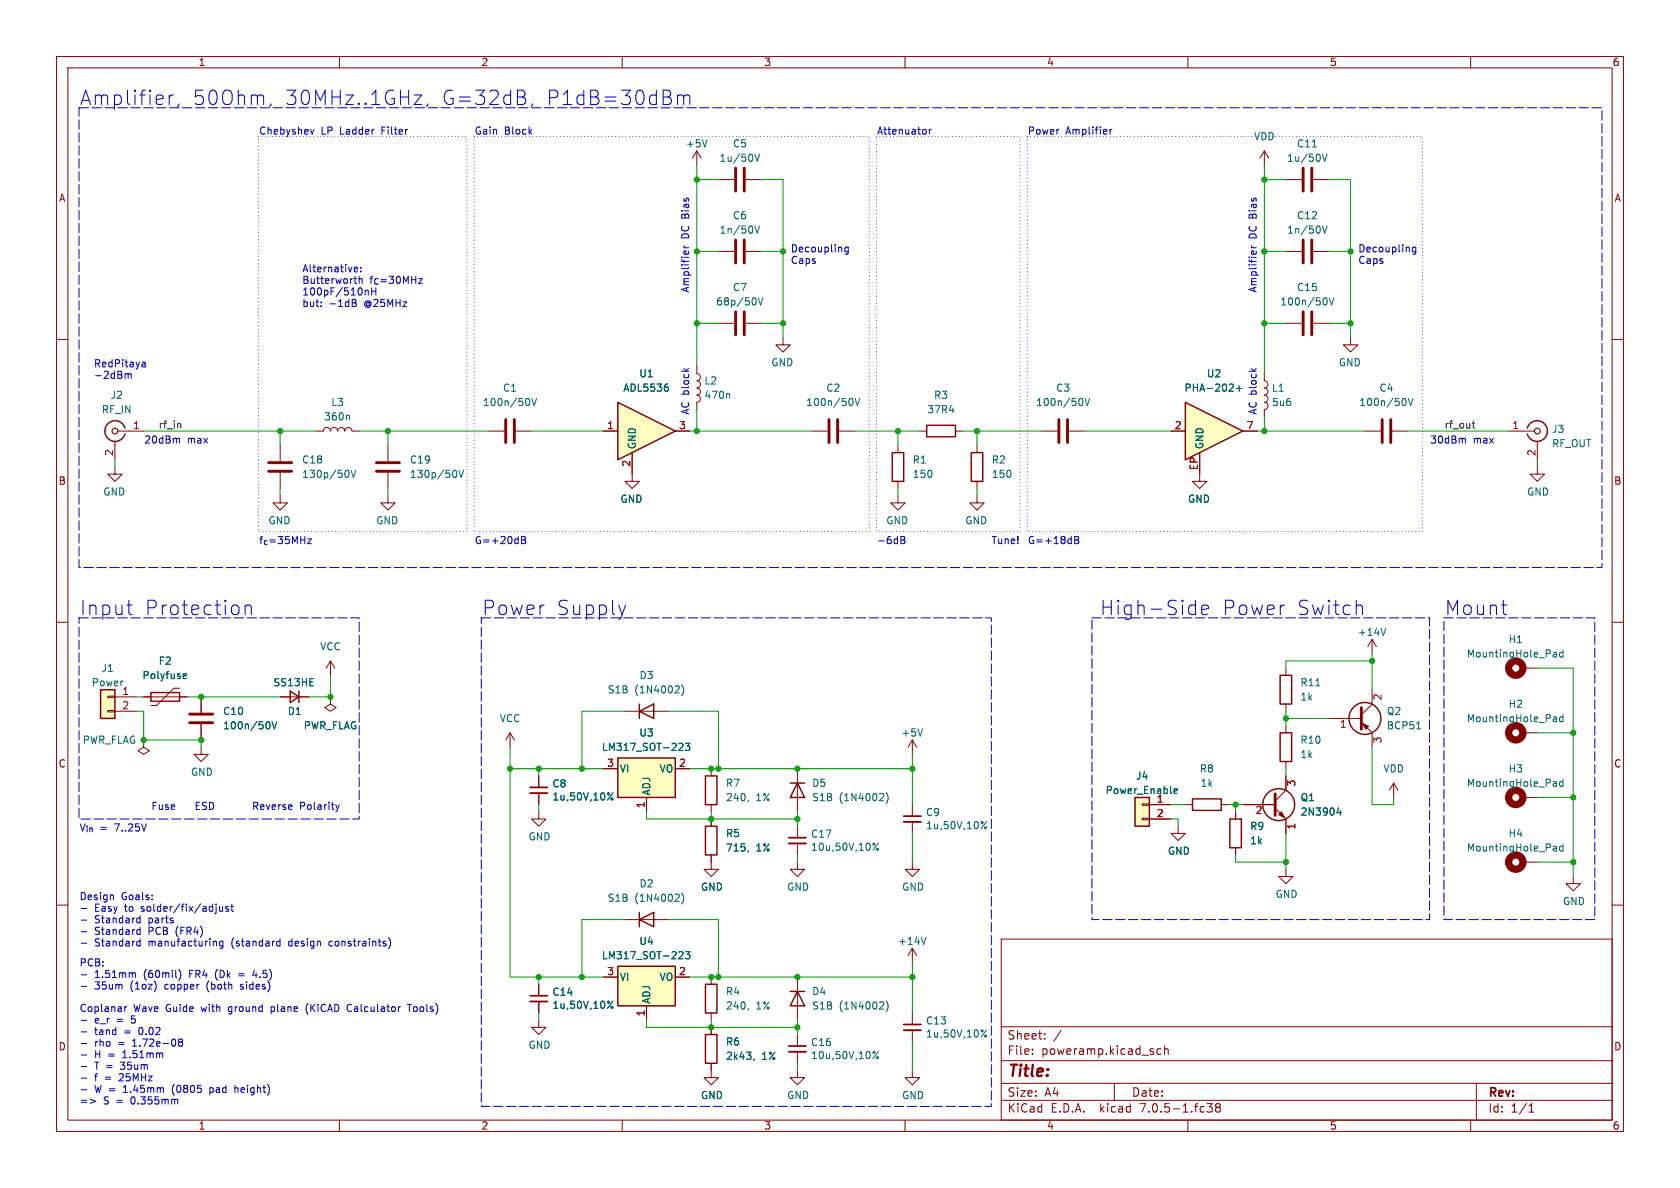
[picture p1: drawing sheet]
<svg xmlns="http://www.w3.org/2000/svg" width="297mm" height="210mm" viewBox="0 0 297 210" stroke-linecap="round" stroke-linejoin="round" font-family="sans-serif">
<g fill="none" stroke="#840000" stroke-width=".18">
<path d="M10 10h277v190h-277zM12 12h273v186h-273zM60 10v2M110 10v2M160 10v2M210 10v2M260 10v2M123.2 26.7l-.8 1.2M123.2 26.7v2.5M123.2 26.7l.8 1.2M127 31.8h2.8M131.8 31.8h2.8"/>
<path d="M223.5 26.7l-.7 1.2M223.5 26.7v2.5M223.5 26.7l.8 1.2M10 60h2M127 44.5h2.8M131.8 44.5h2.8M285 60h2M20.3 78v3.3M20.8 76.2h4.6M55.9 76.2h1.2a.64 .64 0 0 1 .7-.6 .64 .64 0 0 1 .6 .6 .64 .64 0 0 1 .7-.6 .64 .64 0 0 1 .6 .6 .64 .64 0 0 1 .6-.6 .64 .64 0 0 1 .7 .6 .64 .64 0 0 1 .6-.6 .64 .64 0 0 1 .6 .6h1.3M266.7 76.2h4.6M271.8 78v3.3"/>
<path d="M20.3 82.6v1.2h-1.3l1.3 1.3 1.3-1.3h-1.3M10 110h2M285 110h2M90.2 129.5l-.8 1.3M90.2 129.5v2.6M90.2 129.5l.7 1.3M110.5 125.7h7.6M125.7 135.9v1.3M10 160h2M125.7 142.2v1.3M285 160h2M95.2 174v2"/>
<path d="M95.2 177v2.1M177 166h108v32h-108zM60 198v2M110 198v2M160 198v2M177 194.5h108M177 191.5h108M177 187.5h108M177 181.5h108M182.5 186.3v.1M182.5 185.5v.1M184.7 183.6v.1"/>
<path d="M184.7 182.8v.1M187.6 182.1l-1.3 2M197 191.5v3M205.2 185.5l-.4-.1-.3 .3v.4l.2 .2h.5M205.9 185.5l.2-.1 .4 .1v.9M205.9 184.9v1.5M210 198v2M213.4 195.1h.9l-.5 .6 .4 .1v.7l-.2 .1h-.4l-.2-.1M215.2 195.7l-.3-.2 .3-.4 .4 .1 .1 .2-.2 .3M215.2 195.7l-.3 .3v.3l.3 .3 .4-.1 .1-.2v-.4l-.2-.2M215.2 195.7h.3M260 198v2"/>
<path d="M261 191.5v6.5M270.3 196.6h.9M270.3 195.5l.4-.4v1.5"/>
</g>
<g fill="none" stroke="#006464" stroke-width=".18">
<path d="M125 24.7l-.4 1.3M133.4 39.9l.5 1.3 .4-1.3M133.4 27.2l.5 1.3 .4-1.3M61.6 73.4l.2 .2v.6M119.3 122.5h.8M120 121.4v.4M120.5 121a1.46 1.46 0 0 1 0 2M132.3 141.5l-.1 .2M108.4 177l-1 1.3"/>
<circle cx="108.2" cy="178.1" r=".18"/>
</g>
<path d="M22.1 75.7a1.81 1.81 0 0 0-2.8-1 1.81 1.81 0 0 0 0 3 1.81 1.81 0 0 0 2.8-1M270 75.7a1.81 1.81 0 0 1 2.8-1 1.81 1.81 0 0 1 0 3 1.81 1.81 0 0 1-2.8-1M113 125.7l2.6-1.2v2.5zM113 124.5v2.5M124.7 137.2h2v5h-2z" fill="none" stroke="#840000" stroke-width=".25"/>
<g fill="none" stroke="#840000" stroke-width=".2">
<circle cx="20.3" cy="76.2" r=".51"/>
<circle cx="271.8" cy="76.2" r=".51"/>
</g>
<path d="M93.7 177h3.1" fill="none" stroke="#840000" stroke-width=".33"/>
<path d="M93.7 176h3.1" fill="none" stroke="#840000" stroke-width=".3"/>
<path d="M130 29.7v4.1M131.6 29.7v4.1M130 42.4v4.1M131.6 42.4v4.1" fill="none" stroke="#840000" stroke-width=".51"/>
<path d="M109.2 71.1l10.2 5.1-10.2 5.1z" fill="#ffffc2"/>
<path d="M109.2 71.1l10.2 5.1-10.2 5.1zM171.7 80h2v5.1h-2zM109.2 134h10.2v7h-10.2zM109.2 170.8h10.2v7h-10.2zM113 162.6l2.6-1.3v2.5zM113 161.3v2.5M124.7 174h2v5.1h-2z" fill="none" stroke="#840000" stroke-width=".25"/>
<g fill="none" stroke="#840000" stroke-width=".18">
<path d="M227.3 31.8h2.8M232.2 31.8h2.7M86.4 76.2h2.8M91.2 76.2h2.8M106.7 76.2h2.5M119.4 76.2h2.5M123.2 64.8v1.2a.64 .64 0 0 1 .6 .7 .64 .64 0 0 1-.6 .6 .64 .64 0 0 1 .6 .6 .64 .64 0 0 1-.6 .7 .64 .64 0 0 1 .6 .6 .64 .64 0 0 1-.6 .7 .64 .64 0 0 1 .6 .6 .64 .64 0 0 1-.6 .6v1.3M172.7 78.7v1.3M184.1 76.2h2.8M189 76.2h2.8M241.3 76.2h2.8M246.1 76.2h2.8"/>
<path d="M111.8 80v3.8M172.7 85.1v1.3M212.1 83.8v1.3h-1.3l1.3 1.3 1.3-1.3h-1.3M242.6 113l-.8 1.3M242.6 113v2.6M242.6 113l.7 1.3M95.2 137.2v2M106.7 135.9h2.5M119.4 135.9h2.5M95.2 143.5v1.3h1.3l-1.3 1.3-1.2-1.3h1.2M95.2 140.2v2M114.3 141v2.5"/>
<path d="M106.7 172.7h2.5M110.5 162.6h7.6M114.3 177.8v2.5M119.4 172.7h2.5M125.7 172.7v1.3M125.7 179.1v1.2M125.7 189.2v1.3h1.3l-1.3 1.3-1.2-1.3h1.2M141 189.2v1.3h1.2l-1.2 1.3-1.3-1.3h1.3M161.3 189.2v1.3h1.3l-1.3 1.3-1.3-1.3h1.3"/>
</g>
<g fill="none" stroke="#006464" stroke-width=".18">
<path d="M233.8 27.2l.4 1.3 .4-1.3M93.3 70.4a.79 .79 0 0 1 0 1.3M94 70.4l.4 1.3 .5-1.3M118 68.4l.2 .2-.2 .5M128.8 69.6l.2 .2v.6M191.1 70.4a.79 .79 0 0 1 0 1.3M191.8 70.4l.4 1.3 .4-1.3M248.3 70.4a.79 .79 0 0 1 0 1.3M249 70.4l.4 1.3 .4-1.3M245 111.1l-.4 1.2M120.2 131.4l.4 .1 .1 .3-.7 .9h.7M121.2 131.4h.8l-.5 .5 .4 .1v.5l-.2 .2-.5-.2"/>
<path d="M108.4 140.2l-1 1.2M119.3 159.3h.8M120 158.2v.4M120.5 157.9a1.46 1.46 0 0 1 0 1.9M120.2 168.2l.4 .1 .1 .3-.7 .9h.7M121.2 168.2h.8l-.5 .5 .4 .1v.6l-.2 .1-.5-.1M132.3 178.3l-.1 .3"/>
<circle cx="108.2" cy="141.2" r=".18"/>
</g>
<path d="M230.4 29.7v4.1M231.9 29.7v4.1M89.4 74.2v4M90.9 74.2v4M187.2 74.2v4M188.7 74.2v4M244.3 74.2v4M245.9 74.2v4" fill="none" stroke="#840000" stroke-width=".51"/>
<g fill="#ffffc2" stroke="#ffffc2" stroke-width=".18">
<path d="M109.2 170.8h10.2v7h-10.2z"/>
<path d="M109.2 134h10.2v7h-10.2z"/>
</g>
<path d="M93.7 140.2h3.1" fill="none" stroke="#840000" stroke-width=".33"/>
<path d="M93.7 139.2h3.1" fill="none" stroke="#840000" stroke-width=".3"/>
<path d="M209.5 71.1l10.2 5.1-10.2 5.1z" fill="#ffffc2"/>
<g fill="none" stroke="#840000" stroke-width=".25">
<path d="M163.8 75.2h5.1v2h-5.1zM209.5 71.1l10.2 5.1-10.2 5.1zM157.7 80h2.1v5.1h-2.1zM226.3 119.4h2v5.1h-2zM17.8 121.9h2.5v5.1h-2.5zM26.7 122.4h5v1.6h-5zM51.3 122.2l1.5 1-1.5 1zM52.8 122.2v2M139.7 138.4h2.5M141 138.4l1.2 2.6h-2.5zM226.3 129.5h2v5.1h-2zM124.7 146.1h2v5h-2z"/>
<path d="M200.7 141h2.5v5.1h-2.5zM210.8 141.2h5.1v2.1h-5.1zM217.4 144.8h2.1v5.1h-2.1zM139.7 175.3h2.5M141 175.3l1.2 2.5h-2.5zM124.7 182.9h2v5.1h-2z"/>
<circle cx="241.3" cy="127" r="2.82"/>
<circle cx="226.1" cy="142.2" r="2.82"/>
</g>
<g fill="none" stroke="#840000" stroke-width=".18">
<path d="M127 57.2h2.8M131.8 57.2h2.8M138.4 59.7v1.3h-1.2l1.2 1.2 1.3-1.2h-1.3M227.3 57.2h2.8M227.3 44.5h2.8M232.2 57.2h2.7M232.2 44.5h2.7M238.8 59.7v1.3h-1.3l1.3 1.2 1.2-1.2h-1.2M49.5 78.7v2.8M68.6 78.7v2.8M106.7 76.2h2.5M119.4 76.2h2.5"/>
<path d="M143.5 76.2h2.8M148.3 76.2h2.8M158.7 78.7v1.3M162.6 76.2h1.2M168.9 76.2h1.3M207 76.2h2.5M219.7 76.2h2.5M223.5 66v1.3a.64 .64 0 0 1 .7 .6 .64 .64 0 0 1-.7 .7 .64 .64 0 0 1 .7 .6 .64 .64 0 0 1-.7 .7 .64 .64 0 0 1 .7 .6 .64 .64 0 0 1-.7 .6 .64 .64 0 0 1 .7 .7 .64 .64 0 0 1-.7 .6v1.3M49.5 87.6v1.3h-1.2l1.2 1.3 1.3-1.3h-1.3M49.5 83.6v2.8M68.6 87.6v1.3h-1.3l1.3 1.3 1.2-1.3h-1.2M68.6 83.6v2.8"/>
<path d="M111.8 80v5.1h-1.3l1.3 1.3 1.2-1.3h-1.2M158.7 87.6v1.3h-1.2l1.2 1.3 1.3-1.3h-1.3M158.7 85.1v1.3M172.7 87.6v1.3h-1.3l1.3 1.3 1.3-1.3h-1.3M212.1 80v3.8M271.8 82.6v1.2h1.2l-1.2 1.3-1.3-1.3h1.3M58.4 116.8l-.7 1.3M58.4 116.8v2.6M58.4 116.8l.8 1.3M227.3 118.1v1.3M269.2 118.1h2.6M19 125.6h1.3v.3h-1.3z"/>
<path d="M19 123.1h1.3v.2h-1.3zM20.3 123.2h3.8M20.3 125.7h3.8M25.4 130.8v1.3l1 .6-1 .7-1-.7 1-.6M25.4 130.8h.1M25.4 123.2h7.6M31.7 121.7h-1l-3 3h-1M35.6 132.1v1.3h1.2l-1.2 1.2-1.3-1.2h1.3M35.6 123.2v2.8M35.6 128v2.8M49.5 123.2h5.1M58.4 123.2v1.3l1 .6-1 .6-1-.6 1-.6"/>
<path d="M58.4 123.2h.1M95.2 137.2v2M106.7 135.9h2.5M119.4 135.9h2.5M141 135.9v7.6M161.3 130.8v2.6M161.3 130.8l-.8 1.3M161.3 130.8l.8 1.3M227.3 137.2v2.5l-1.9 1.9M227.3 124.5v1.2M227.3 128.3v1.2M227.3 134.6v1.3"/>
<path d="M234.9 127h5.8M240.7 127.6l1.9 1.9v2.6M242.6 121.9v2.6l-1.9 1.9M246.4 138.4l-.8 1.3M246.4 138.4v2.6M246.4 138.4l.7 1.3M269.2 129.5h2.6M95.2 140.2v2M114.3 141v2.5M125.7 151.1v2.6h1.3l-1.3 1.2-1.2-1.2h1.2M125.7 144.8v1.3M141 152.4v1.3h1.2l-1.2 1.2-1.3-1.2h1.3"/>
<path d="M141 146.1v2M141 149.1v2M161.3 152.4v1.3h1.3l-1.3 1.2-1.3-1.2h1.3M161.3 142.2v2.1M161.3 145.3v2M201.9 144.7h1.3v.2h-1.3zM201.9 142.1h1.3v.3h-1.3zM203.2 142.2h3.8M203.2 144.8h3.8M208.3 146.1v1.2h1.2l-1.2 1.3-1.3-1.3h1.3M209.5 142.2h1.3M215.9 142.2h1.3"/>
<path d="M218.4 143.5v1.3M218.4 149.9v1.2M219.7 142.2h5.7M225.4 142.9l1.9 1.9v2.5M227.3 153.7v1.2h1.3l-1.3 1.3-1.2-1.3h1.2M269.2 152.4h2.6M269.2 141h2.6M278.1 154.9v1.3h1.3l-1.3 1.3-1.2-1.3h1.2M95.2 174v2M95.2 177v2.1M106.7 172.7h2.5M114.3 177.8v2.5"/>
<path d="M119.4 172.7h2.5M141 172.7v7.6M161.3 167.6v2.6M161.3 179.1v2M161.3 167.6l-.8 1.3M161.3 167.6l.8 1.3M95.2 180.3v1.3h1.3l-1.3 1.3-1.2-1.3h1.2M125.7 181.6v1.3M125.7 188v1.2M141 182.9v2M141 185.9v2.1M161.3 182.1v2.1"/>
</g>
<g fill="none" stroke="#006464" stroke-width=".18">
<path d="M233.8 39.9l.4 1.3 .4-1.3M134 52.6l.5 1.3 .4-1.3M234.3 52.6a.79 .79 0 0 1 0 1.3M235 52.6l.4 1.3 .4-1.3M118 68.4l.2 .2-.2 .5M150.5 70.4a.79 .79 0 0 1 0 1.3M151.2 70.4l.4 1.3 .4-1.3M218.6 68.7h1M219.1 68.2v1M61.4 83.1a.79 .79 0 0 1 0 1.3M62.1 83.1l.4 1.3 .4-1.3M80.4 83.1a.79 .79 0 0 1 0 1.3"/>
<path d="M81.1 83.1l.4 1.3 .5-1.3M32.4 119.9h.5M32.4 119.2l.4-.1 .2 .3-.6 .1M274.7 115.3h.3l.2 .2v.6M275.2 116.1h-.5M275.2 115.6l-.5 .1M276.3 114.9v1.2M276.3 115.4l-.3-.1-.3 .2 .1 .6h.5M47.4 127.6a.79 .79 0 0 1 0 1.2M48.1 127.6l.4 1.2 .4-1.2M120.2 131.4l.4 .1 .1 .3-.7 .9h.7M121.2 131.4h.8l-.5 .5 .4 .1v.5l-.2 .2-.5-.2"/>
<path d="M163.1 128.8l-.4 1.3M207.6 139.9l.6-.2-.1-.2-.4-.1-.1 .2v.6h.5M250.4 128.8h.8M274.7 126.7h.3l.2 .2v.7M274.7 138.2h.3l.2 .1v.7M275.2 127.5l-.5 .1M275.2 127l-.5 .1M275.2 138.9l-.5 .1M275.2 138.5h-.5M276.3 126.8l-.3-.1-.3 .3 .1 .5h.5M276.3 126.3v1.3M276.3 137.7v1.3"/>
<path d="M276.3 138.2h-.3l-.3 .2 .1 .5h.5M108.4 140.2l-1 1.2M132.3 150.4l-.1 .2M154.4 149.1l.1-.1 .2 .2-.2 .2-.1-.1M155.3 149l-1 1.3M155.4 141.5h.8M156.2 140.4v.4M156.6 140.1a1.46 1.46 0 0 1 0 1.9M174.4 145.2l-1 1.3M236.7 142.8l-.3 .9h.7M237 143.2v.9M274.7 149.6h.3l.2 .2v.6"/>
<path d="M275.2 150.4h-.5M275.2 149.9l-.5 .1M276.3 149.2v1.2M276.3 149.7l-.3-.1-.3 .2 .1 .6h.5M108.4 177l-1 1.3M120.2 168.2l.4 .1 .1 .3-.7 .9h.7M121.2 168.2h.8l-.5 .5 .4 .1v.6l-.2 .1-.5-.1M155.4 178.4h.8M156.2 177.2v.5M156.6 176.9a1.46 1.46 0 0 1 0 2M163.7 165.7l-.4 1.2M133.4 187.2l-.2 .3"/>
<path d="M154.4 185.9h.1l.2 .2-.2 .1h-.1M155.3 185.9l-1 1.2M174.4 182.1l-1 1.2"/>
<circle cx="108.2" cy="141.2" r=".18"/>
<circle cx="155.1" cy="150.1" r=".18"/>
<circle cx="174.2" cy="146.3" r=".18"/>
<circle cx="108.2" cy="178.1" r=".18"/>
<circle cx="155.1" cy="187" r=".18"/>
<circle cx="174.2" cy="183.2" r=".18"/>
</g>
<g fill="none" stroke="#840000" stroke-width=".51">
<path d="M130 55.1v4.1M131.6 55.1v4.1M230.4 42.4v4.1M230.4 55.1v4.1M231.9 42.4v4.1M231.9 55.1v4.1M146.6 74.2v4M148.1 74.2v4M47.5 81.8h4.1M47.5 83.3h4.1M66.5 81.8h4.1M66.5 83.3h4.1"/>
<path d="M33.5 126.2h4.1M33.5 127.8h4.1M225.4 140.3v3.8"/>
</g>
<path d="M139.4 149.1h3.1M159.8 145.3h3M139.4 185.9h3.1M159.8 182.1h3" fill="none" stroke="#840000" stroke-width=".33"/>
<path d="M139.4 148.1h3.1M159.8 144.3h3M139.4 184.9h3.1M159.8 181.1h3" fill="none" stroke="#840000" stroke-width=".3"/>
<g fill="none" stroke="#840000" stroke-width="1.3">
<circle cx="268" cy="118.1" r="1.27"/>
<circle cx="268" cy="129.5" r="1.27"/>
<circle cx="268" cy="141" r="1.27"/>
<circle cx="268" cy="152.4" r="1.27"/>
</g>
<g fill="#ffffc2" stroke="#ffffc2" stroke-width=".18">
<path d="M17.8 121.9h2.5v5.1h-2.5z"/>
<path d="M200.7 141h2.5v5.1h-2.5z"/>
</g>
<g fill="#840000" stroke="#840000" stroke-width=".18">
<path d="M226.1 144l.5-.5 .5 1z"/>
<path d="M240.9 127.9l1 .5-.5 .5z"/>
</g>
<path d="M240.7 125.1v3.8z" fill="#840000" stroke="#840000" stroke-width=".51"/>
<path d="M31.8 74.8l.2 .2v.7M260.3 74.8h.5M260.4 74.4v1.1l.4 .2" fill="none" stroke="#0f0f0f" stroke-width=".18"/>
<g fill="none" stroke="#0000c2" stroke-width=".18">
<path d="M29.9 16.8v1.7M30.6 16.8a.65 .65 0 0 0-.7 .5M31.6 18.4l-.2 .4M47.9 18.4l-.2 .4M73.2 16.8h1.3l-1.3 1.7h1.3M75.6 18.4l-.2 .4M92.3 15.9a.62 .62 0 0 1 .5 .6 .62 .62 0 0 1-.5 .7 .68 .68 0 0 1 .7 .6 .68 .68 0 0 1-.6 .7M94.1 18.4l-.2 .4M119.8 17a.63 .63 0 0 1 1.1 .2M119.8 16.8v1.7M120.9 17.2l.3-.4 .6 .1 .2 .3v1.3M120.9 17.2v1.3"/>
<path d="M54.9 22.9l.3 .8 .3-.8M71.9 22.9h.2M163.7 23v.6M164.3 22.9v.8M164.7 22.9l-.4 .2M196.2 22.9v.8M196.6 22.9l-.4 .2M56.8 54.1v.1M56.8 53.4v.1M62.3 53.5h.4M62.6 49.3h.5M62.6 47.9l.2 .2 .4-.1"/>
<path d="M62.6 47.4l.2-.2h.3l.1 .2v.1l-.6 .1M62.7 53.5l.3 .3-.1 .3-.6 .1M62.8 50l.3 .1M62.9 53.3l-.2 .2M63.5 49.4l.2-.1h.3v.8M63.5 48.8v1.3M63.8 47.3v.1M63.8 47.9v.2M64.6 51.3v.9M64.6 51.4l.1-.1 .4 .1v.8M65.7 50.9v1.3M65.7 51.5h.7"/>
<path d="M66.4 50.9v1.3M120.9 43.8h.9M120.9 43.4l.3 .4M150 43.7v1l-.3 .3-.3-.1M150 43.7h-.4l-.2 .2 .1 .6h.5M221.2 43.8h.9M221.2 43.4l.3 .4M250.3 43.7v1l-.3 .3-.3-.1M250.3 43.7h-.4l-.2 .2 .1 .6h.5M22.2 66.1l.3-.1 .2 .2M22.7 66.2l.1-.2 .3 .1 .1 .8M22.7 66.2v.7"/>
<path d="M25.1 64.1h.5l.1 .8M25.1 64.8h.6M25.7 64.3l-.6 .1M31.4 77.5l.3 .2v.6M120.9 65.1l.5 .5M121.8 65.1l-.5 .4M221.2 65.1l.5 .5M222.1 65.1l-.5 .4M258.7 77.5l.4 .2v.6M92.2 94.8h.4l.3 .3-.3 .3 .3 .2v.3l-.2 .2h-.5zM92.2 95.4h.4M159.3 94.8h.4l.2 .3-.2 .3 .2 .2 .1 .3-.2 .2h-.5z"/>
<path d="M159.3 95.4h.4M190 94.8h.4l.3 .3-.3 .3 .3 .2v.3l-.2 .2h-.5zM190 95.4h.4M22.4 107h1M22.9 108.5l.5 .2M43.3 107.2a.63 .63 0 0 1 1.1 .1v1.4M43.3 107v1.7M110.6 107l-.6 1.7M210.6 107l.7 .1M211.3 106.1v2.6M211.3 108.5l-.7 .2M212.4 107.8l1.2-.2-.1-.5-.7-.1-.4 .3v1l.2 .2 .2 .2 .7-.2"/>
<path d="M240.1 107h.4l.4 .3v1.4M265.4 107h1M266.1 108.7h.3M19.9 158.2l.2 .2v.6M26.9 158.9v.1M26.9 158.3v.1M38.2 159.8v.1M41 159.8v1.1l.3 .2M51.6 142.3v.3l-.6 .1M59.4 142.2l.3 .9M59.7 143.1l-.3 .4M60 142.2l-.3 .9"/>
<path d="M14.4 160.6h.9M14.4 162.7h.9M14.4 164.7h.9M14.4 166.7h.9M14.4 172.3h.9M14.4 174.4h.9M21.5 174.1l.1 .7M22.1 178v.8M22.4 178l-.3 .2M23.4 172h.5v.8M24.3 163.1h.5M24.3 162.4h.5"/>
<path d="M24.3 165.1h.5M24.3 164.4h.5M24.3 167.2h.5M24.3 166.4h.5M24.8 161.9v1.2M24.8 163.9v1.3M24.8 166v1.2M27.6 173.9v.6l-.1 .5M31.6 171.4a1.46 1.46 0 0 1 0 1.9M37.9 166.4l.4 .2v.6M38.2 160.2v1.1l-.2 .2M38.8 160.2l.1 .8 .3 .1 .1-.1"/>
<path d="M39.3 160.2v.9M39.4 166.4h-.4l-.2 .2 .1 .6h.5M39.4 166.4v1l-.2 .2h-.3M40.4 160.3l-.3-.1-.2 .2 .1 .2 .4 .1v.3h-.5M40.8 160.2h.5M48.9 167l.2 .2h.4M49.5 166.4h-.4l-.2 .2M49.5 166v1.2M61.4 177.8v.7M68.1 166.8l.2 .2-.2 .2M68.1 166.4h.1M68.7 165.8a1.46 1.46 0 0 1 0 1.9"/>
<path d="M70.8 178l-.4 .2M72 177.5h.7M14.4 180.4h.9M14.4 182.4h.9M14.4 184.5h.9M14.4 186.5h.9M14.4 188.5h.9M14.4 190.6h.9M14.4 192.6h.9M15.9 194.3l1 .4-1 .3M28.6 186.1l.2 .2v.7M28.7 192.3l.2 .2v.6"/>
<path d="M30.9 194.4h.5v.8M31 183.9v.8M31.8 184.2l-.3-.2 .3-.3h.2l.3 .2-.3 .3M31.8 184.2l-.3 .3 .1 .3 .2 .1h.4l.1-.2v-.2l-.3-.3M31.8 184.2h.2"/>
</g>
<path d="M14 19.1h269.2v81.2h-269.2v-81.2M14 109.2h49.5v35.6h-49.5v-35.6M85.1 109.2h90.2v86.4h-90.2v-86.4M193 109.2h59.7v53.4h-59.7v-53.4M255.3 109.2h26.6v53.4h-26.6v-53.4" fill="none" stroke="#0000c2" stroke-width=".18" stroke-dasharray="1.7 .6"/>
<path d="M45.7 24.1h36.8v69.9h-36.8v-69.9M83.8 24.1h69.9v69.9h-69.9v-69.9M154.9 24.1h25.4v69.9h-25.4v-69.9M181.6 24.1h69.9v69.9h-69.9v-69.9" fill="none" stroke="#0000c2" stroke-width=".18" stroke-dasharray="0 .6"/>
<g fill="none" stroke="#009600" stroke-width=".18">
<path d="M123.2 31.8h3.8M123.2 29.2v35.6M134.6 31.8h3.8v27.9M223.5 31.8h3.8M223.5 29.2v36.8M234.9 31.8h3.9v27.9M123.2 44.5h3.8M123.2 57.2h3.8M134.6 44.5h3.8M134.6 57.2h3.8M223.5 44.5h3.8M223.5 57.2h3.8"/>
<path d="M234.9 44.5h3.9M234.9 57.2h3.9M25.4 76.2h30.5M49.5 76.2v2.5M63.5 76.2h22.9M68.6 76.2v2.5M94 76.2h12.7M121.9 76.2h21.6M123.2 72.4v3.8M151.1 76.2h11.5M158.7 76.2v2.5M170.2 76.2h13.9"/>
<path d="M172.7 76.2v2.5M191.8 76.2h15.2M222.2 76.2h19.1M223.5 73.7v2.5M248.9 76.2h17.8M20.3 81.3v1.3M49.5 86.4v1.2M68.6 86.4v1.2M158.7 86.4v1.2M172.7 86.4v1.2M271.8 81.3v1.3M58.4 119.4v3.8h-3.8"/>
<path d="M242.6 116.8h-15.3v1.3M242.6 115.6v6.3M271.8 118.1h6.3v36.8M24.1 125.7h1.3v5.1h10.2v1.3M24.1 123.2h1.3M33 123.2h16.5M90.2 132.1v40.6h16.5M90.2 135.9h16.5M95.2 135.9v1.3M110.5 125.7h-7.6v10.2M118.1 125.7h8.9v10.2M121.9 135.9h39.4"/>
<path d="M161.3 133.4v8.8M227.3 125.7v2.6M227.3 135.9v1.3M227.3 127h7.6M242.6 132.1v10.1h3.8v-1.2M271.8 129.5h6.3M95.2 142.2v1.3M114.3 143.5v1.3h26.7M125.7 143.5v1.3M141 143.5v2.6M141 151.1v1.3M161.3 147.3v5.1"/>
<path d="M207 144.8h1.3v1.3M207 142.2h2.5M217.2 142.2h2.5M218.4 142.2v1.3M218.4 151.1v1.3h8.9M227.3 147.3v6.4M271.8 152.4h6.3M271.8 141h6.3M95.2 172.7v1.3M95.2 179.1v1.2M110.5 162.6h-7.6v10.1M118.1 162.6h8.9v10.1"/>
<path d="M121.9 172.7h39.4M161.3 170.2v8.9M114.3 180.3v1.3h26.7M125.7 180.3v1.3M141 180.3v2.6M141 188v1.2M161.3 184.2v5"/>
</g>
<g fill="#009600" stroke="#009600" stroke-width=".18">
<circle cx="141" cy="135.9" r=".46"/>
<circle cx="127" cy="135.9" r=".46"/>
<circle cx="35.6" cy="123.2" r=".46"/>
<circle cx="58.4" cy="123.2" r=".46"/>
<circle cx="49.5" cy="76.2" r=".46"/>
<circle cx="25.4" cy="130.8" r=".46"/>
<circle cx="35.6" cy="130.8" r=".46"/>
<circle cx="123.2" cy="57.2" r=".46"/>
<circle cx="68.6" cy="76.2" r=".46"/>
<circle cx="123.2" cy="31.8" r=".46"/>
<circle cx="123.2" cy="44.5" r=".46"/>
<circle cx="138.4" cy="44.5" r=".46"/>
<circle cx="123.2" cy="76.2" r=".46"/>
<circle cx="90.2" cy="135.9" r=".46"/>
<circle cx="102.9" cy="135.9" r=".46"/>
<circle cx="95.2" cy="135.9" r=".46"/>
<circle cx="95.2" cy="172.7" r=".46"/>
<circle cx="102.9" cy="172.7" r=".46"/>
<circle cx="125.7" cy="144.8" r=".46"/>
<circle cx="125.7" cy="135.9" r=".46"/>
<circle cx="125.7" cy="172.7" r=".46"/>
<circle cx="127" cy="172.7" r=".46"/>
<circle cx="141" cy="172.7" r=".46"/>
<circle cx="141" cy="181.6" r=".46"/>
<circle cx="125.7" cy="181.6" r=".46"/>
<circle cx="161.3" cy="172.7" r=".46"/>
<circle cx="141" cy="144.8" r=".46"/>
<circle cx="161.3" cy="135.9" r=".46"/>
<circle cx="227.3" cy="127" r=".46"/>
<circle cx="242.6" cy="116.8" r=".46"/>
<circle cx="218.4" cy="142.2" r=".46"/>
<circle cx="227.3" cy="152.4" r=".46"/>
<circle cx="223.5" cy="76.2" r=".46"/>
<circle cx="223.5" cy="57.2" r=".46"/>
<circle cx="223.5" cy="31.8" r=".46"/>
<circle cx="238.8" cy="44.5" r=".46"/>
<circle cx="223.5" cy="44.5" r=".46"/>
<circle cx="238.8" cy="57.2" r=".46"/>
<circle cx="172.7" cy="76.2" r=".46"/>
<circle cx="138.4" cy="57.2" r=".46"/>
<circle cx="158.7" cy="76.2" r=".46"/>
<circle cx="278.1" cy="141" r=".46"/>
<circle cx="278.1" cy="152.4" r=".46"/>
<circle cx="278.1" cy="129.5" r=".46"/>
</g>
<g font-size="3.5" fill="#0000c2">
<text x="14" y="18.8">Amplifier,</text>
<text x="33.8" y="18.8">50Ohm,</text>
<text x="50" y="18.8">30MHz..1GHz,</text>
<text x="77.6" y="18.8">G=32dB,</text>
<text x="96" y="18.8">P1dB=30dBm</text>
<text x="14" y="109">Input</text>
<text x="25.3" y="109">Protection</text>
<text x="85.1" y="109">Power</text>
<text x="98.1" y="109">Supply</text>
<text x="194.3" y="109">High-Side</text>
<text x="215.8" y="109">Power</text>
<text x="228.9" y="109">Switch</text>
<text x="255.3" y="109">Mount</text>
</g>
<text font-size="2.8" fill="#840000" x="178" y="190.8">Title:</text>
<g font-size="2.1" fill="#840000">
<text x="178" y="183.9">Sheet:</text>
<text x="178" y="186.6">File:</text>
<text x="184" y="186.6">poweramp.kicad_sch</text>
<text x="178" y="196.8">KiCad</text>
<text x="178" y="194">Size:</text>
<text x="184.6" y="194">A4</text>
<text x="185.7" y="196.8">E.D.A.</text>
<text x="194.4" y="196.8">kicad</text>
<text x="200" y="194">Date:</text>
<text x="201.5" y="196.8">7.0.5-1.fc38</text>
<text x="263" y="194.2">Rev:</text>
<text x="263" y="196.8">Id:</text>
<text x="267" y="196.8">1/1</text>
</g>
<g font-size="1.8" fill="#840000">
<text x="35" y="11.8">1</text>
<text x="85" y="11.8">2</text>
<text x="135" y="11.8">3</text>
<text x="185" y="11.8">4</text>
<text x="235" y="11.8">5</text>
<text x="285" y="11.8">6</text>
<text x="10.4" y="35.8">A</text>
<text x="285.4" y="35.8">A</text>
<text x="10.3" y="85.8">B</text>
<text x="285.3" y="85.8">B</text>
<text x="10.3" y="135.8">C</text>
<text x="285.3" y="135.8">C</text>
<text x="10.3" y="185.8">D</text>
<text x="285.3" y="185.8">D</text>
<text x="35" y="199.8">1</text>
<text x="85" y="199.8">2</text>
<text x="135" y="199.8">3</text>
<text x="185" y="199.8">4</text>
<text x="235" y="199.8">5</text>
<text x="285" y="199.8">6</text>
</g>
<g font-size="1.8" fill="#0000c2">
<text x="45.7" y="23.9">Chebyshev</text>
<text x="56.7" y="23.9">LP Ladder</text>
<text x="67.5" y="23.9">Filter</text>
<text x="83.8" y="23.9">Gain</text>
<text x="89.1" y="23.9">Block</text>
<text x="154.9" y="23.9">Attenuator</text>
<text x="181.6" y="23.9">Power</text>
<text x="188.3" y="23.9">Amplifier</text>
<text x="121.9" y="42.3" transform="rotate(-90 121.9 42.3)">DC Bias</text>
<text x="139.7" y="44.7">Decoupling</text>
<text x="139.7" y="46.7">Caps</text>
<text x="222.2" y="42.3" transform="rotate(-90 222.2 42.3)">DC Bias</text>
<text x="240" y="44.7">Decoupling</text>
<text x="240" y="46.7">Caps</text>
<text x="53.3" y="48.2">Alternative:</text>
<text x="53.3" y="50.3">Butterworth</text>
<text x="53.3" y="52.3">100pF/510nH</text>
<text x="65.3" y="50.3">f_{C}=30MHz</text>
<text x="121.9" y="51.8" transform="rotate(-90 121.9 51.8)">Amplifier</text>
<text x="222.2" y="51.8" transform="rotate(-90 222.2 51.8)">Amplifier</text>
<text x="53.3" y="54.4">but:</text>
<text x="58.1" y="54.4">-1dB</text>
<text x="64.4" y="54.4">@25MHz</text>
<text x="16.5" y="65">RedPitaya</text>
<text x="16.5" y="67.1">-2dBm</text>
<text x="121.9" y="73.4" transform="rotate(-90 121.9 73.4)">AC block</text>
<text x="222.2" y="73.4" transform="rotate(-90 222.2 73.4)">AC block</text>
<text x="25.4" y="78.5">20dBm</text>
<text x="33" y="78.5">max</text>
<text x="252.7" y="78.5">30dBm</text>
<text x="260.4" y="78.5">max</text>
<text x="45.7" y="96.3">f_{c}=35MHz</text>
<text x="83.8" y="96.3">G=+20dB</text>
<text x="154.9" y="96.3">-6dB</text>
<text x="175.3" y="96.3">Tune!</text>
<text x="181.6" y="96.3">G=+18dB</text>
<text x="26.7" y="143.3">Fuse</text>
<text x="34.3" y="143.3">ESD</text>
<text x="44.4" y="143.3">Reverse</text>
<text x="52.9" y="143.3">Polarity</text>
<text x="14" y="147.1">V_{in}</text>
<text x="17.6" y="147.1">=</text>
<text x="20.2" y="147.1">7..25V</text>
<text x="14" y="159.2">Design</text>
<text x="16.6" y="161.3">Easy</text>
<text x="21.4" y="159.2">Goals:</text>
<text x="22" y="161.3">to</text>
<text x="25" y="161.3">solder/fix/adjust</text>
<text x="16.6" y="163.3">Standard</text>
<text x="16.6" y="165.3">Standard</text>
<text x="16.6" y="167.4">Standard</text>
<text x="26.2" y="163.3">parts</text>
<text x="26.2" y="165.3">PCB</text>
<text x="26.2" y="167.4">manufacturing</text>
<text x="31.1" y="165.3">(FR4)</text>
<text x="41" y="167.4">(standard</text>
<text x="51.2" y="167.4">design</text>
<text x="58.4" y="167.4">constraints)</text>
<text x="14" y="170.9">PCB:</text>
<text x="16.6" y="173">1.51mm</text>
<text x="25.4" y="173">(60mil)</text>
<text x="33.5" y="173">FR4</text>
<text x="38.2" y="173">(Dk</text>
<text x="42.4" y="173">=</text>
<text x="45.1" y="173">4.5)</text>
<text x="14" y="179">Coplanar</text>
<text x="16.6" y="175">35um</text>
<text x="23" y="175">(1oz)</text>
<text x="23.5" y="179">Wave Guide</text>
<text x="29.2" y="175">copper</text>
<text x="35.6" y="179">with</text>
<text x="36.7" y="175">(both</text>
<text x="40.5" y="179">ground</text>
<text x="42.8" y="175">sides)</text>
<text x="48.2" y="179">plane</text>
<text x="54.5" y="179">(KiCAD</text>
<text x="61.9" y="179">Calculator</text>
<text x="72.8" y="179">Tools)</text>
<text x="16.6" y="181">e_r</text>
<text x="16.6" y="183.1">tand</text>
<text x="16.6" y="185.1">rho</text>
<text x="20.6" y="181">=</text>
<text x="20.8" y="185.1">=</text>
<text x="21.9" y="183.1">=</text>
<text x="23.2" y="181">5</text>
<text x="23.5" y="185.1">1.72e-08</text>
<text x="24.6" y="183.1">0.02</text>
<text x="16.6" y="187.2">H =</text>
<text x="16.6" y="189.2">T =</text>
<text x="16.6" y="191.2">f</text>
<text x="18.5" y="191.2">=</text>
<text x="21.1" y="191.2">25MHz</text>
<text x="21.4" y="189.2">35um</text>
<text x="21.7" y="187.2">1.51mm</text>
<text x="14" y="195.3">=&gt;</text>
<text x="16.6" y="193.3">W =</text>
<text x="18.2" y="195.3">S =</text>
<text x="21.8" y="193.3">1.45mm</text>
<text x="23.2" y="195.3">0.355mm</text>
<text x="30.6" y="193.3">(0805</text>
<text x="37.3" y="193.3">pad</text>
<text x="41.9" y="193.3">height)</text>
</g>
<g font-size="1.8" fill="#006464">
<text x="121.2" y="26.2">+5V</text>
<text x="127.1" y="28.8">1u/50V</text>
<text x="129.5" y="26.2">C5</text>
<text x="221.6" y="25">VDD</text>
<text x="227.5" y="28.8">1u/50V</text>
<text x="229.2" y="26.2">C11</text>
<text x="127.1" y="41.5">1n/50V</text>
<text x="129.5" y="38.9">C6</text>
<text x="227.5" y="41.5">1n/50V</text>
<text x="229.2" y="38.9">C12</text>
<text x="129.5" y="51.6">C7</text>
<text x="229.2" y="51.6">C15</text>
<text x="126.5" y="54.2">68p/50V</text>
<text x="226.3" y="54.2">100n/50V</text>
<text x="136.3" y="64.9">GND</text>
<text x="236.6" y="64.9">GND</text>
<text x="19.5" y="70.7">J2</text>
<text x="58.5" y="71.9">L3</text>
<text x="85.3" y="71.9">100n/50V</text>
<text x="88.9" y="69.4">C1</text>
<text x="110.1" y="69.4">ADL5536</text>
<text x="113" y="66.9">U1</text>
<text x="124.5" y="68.1">L2</text>
<text x="124.5" y="70.7">470n</text>
<text x="142.4" y="71.9">100n/50V</text>
<text x="146" y="69.4">C2</text>
<text x="165.1" y="70.7">R3</text>
<text x="183.1" y="71.9">100n/50V</text>
<text x="186.7" y="69.4">C3</text>
<text x="209.3" y="69.4">PHA-202+</text>
<text x="213.3" y="66.9">U2</text>
<text x="224.8" y="69.4">L1</text>
<text x="224.8" y="71.9">5u6</text>
<text x="240.2" y="71.9">100n/50V</text>
<text x="243.8" y="69.4">C4</text>
<text x="17.9" y="73.2">RF_IN</text>
<text x="57.2" y="74.5">360n</text>
<text x="163.9" y="73.2">37R4</text>
<text x="274.3" y="76.7">J3</text>
<text x="53.3" y="82.1">C18</text>
<text x="72.4" y="82.1">C19</text>
<text x="112.6" y="79.5" transform="rotate(-90 112.6 79.5)">GND</text>
<text x="161.3" y="82.1">R1</text>
<text x="175.3" y="82.1">R2</text>
<text x="212.9" y="79.5" transform="rotate(-90 212.9 79.5)">GND</text>
<text x="274.3" y="79.2">RF_OUT</text>
<text x="18.2" y="87.8">GND</text>
<text x="53.3" y="84.6">130p/50V</text>
<text x="72.4" y="84.6">130p/50V</text>
<text x="109.6" y="89">GND</text>
<text x="161.3" y="84.6">150</text>
<text x="175.3" y="84.6">150</text>
<text x="210" y="89">GND</text>
<text x="269.9" y="87.8">GND</text>
<text x="47.4" y="92.8">GND</text>
<text x="66.5" y="92.8">GND</text>
<text x="156.6" y="92.8">GND</text>
<text x="170.6" y="92.8">GND</text>
<text x="240" y="112.6">+14V</text>
<text x="266.6" y="113.9">H1</text>
<text x="17.9" y="118.9">J1</text>
<text x="28" y="117.7">F2</text>
<text x="56.5" y="115.1">VCC</text>
<text x="259.3" y="116.4">MountingHole_Pad</text>
<text x="16.2" y="121.5">Power</text>
<text x="25.1" y="120.2">Polyfuse</text>
<text x="48.3" y="121.5">SS13HE</text>
<text x="107.4" y="122.7">S1B</text>
<text x="112.2" y="122.7">(1N4002)</text>
<text x="113" y="120.2">D3</text>
<text x="229.8" y="121.5">R11</text>
<text x="229.8" y="124">1k</text>
<text x="266.6" y="125.3">H2</text>
<text x="14.6" y="131.6">PWR_FLAG</text>
<text x="39.4" y="126.6">C10</text>
<text x="39.4" y="129.1">100n/50V</text>
<text x="50.8" y="126.6">D1</text>
<text x="53.6" y="129.1">PWR_FLAG</text>
<text x="88.3" y="127.8">VCC</text>
<text x="113" y="130.4">U3</text>
<text x="159.3" y="130.4">+5V</text>
<text x="229.8" y="131.6">R10</text>
<text x="245.1" y="126.6">Q2</text>
<text x="245.1" y="129.1">BCP51</text>
<text x="259.3" y="127.8">MountingHole_Pad</text>
<text x="33.7" y="137.3">GND</text>
<text x="106.3" y="132.9">LM317_SOT-223</text>
<text x="109.5" y="136.7">VI</text>
<text x="116.6" y="136.7">VO</text>
<text x="200.8" y="138">J4</text>
<text x="212.1" y="136.7">R8</text>
<text x="229.8" y="134.2">1k</text>
<text x="244.5" y="136.7">VDD</text>
<text x="266.6" y="136.7">H3</text>
<text x="97.6" y="139.4">C8</text>
<text x="97.6" y="141.7">1u,50V,10%</text>
<text x="115.1" y="140.7" transform="rotate(-90 115.1 140.7)">ADJ</text>
<text x="128.3" y="139.3">R7</text>
<text x="128.3" y="141.8">240,</text>
<text x="133.6" y="141.8">1%</text>
<text x="143.5" y="139.3">D5</text>
<text x="143.5" y="141.8">S1B</text>
<text x="148.3" y="141.8">(1N4002)</text>
<text x="195.4" y="140.5">Power_Enable</text>
<text x="212.2" y="139.3">1k</text>
<text x="229.9" y="141.8">Q1</text>
<text x="259.3" y="139.3">MountingHole_Pad</text>
<text x="93.4" y="148.7">GND</text>
<text x="128.3" y="148.1">R5</text>
<text x="143.3" y="148.2">C17</text>
<text x="163.6" y="144.4">C9</text>
<text x="163.6" y="146.7">1u,50V,10%</text>
<text x="220.9" y="146.9">R9</text>
<text x="220.9" y="149.4">1k</text>
<text x="229.9" y="144.3">2N3904</text>
<text x="266.6" y="148.1">H4</text>
<text x="128.3" y="150.7">715,</text>
<text x="133.6" y="150.7">1%</text>
<text x="143.3" y="150.6">10u,50V,10%</text>
<text x="206.4" y="151.3">GND</text>
<text x="259.3" y="150.7">MountingHole_Pad</text>
<text x="107.4" y="159.6">S1B</text>
<text x="112.2" y="159.6">(1N4002)</text>
<text x="113" y="157">D2</text>
<text x="123.9" y="157.6">GND</text>
<text x="139.1" y="157.6">GND</text>
<text x="159.4" y="157.6">GND</text>
<text x="225.5" y="158.9">GND</text>
<text x="276.3" y="160.2">GND</text>
<text x="113" y="167.2">U4</text>
<text x="158.7" y="167.2">+14V</text>
<text x="106.3" y="169.7">LM317_SOT-223</text>
<text x="109.5" y="173.5">VI</text>
<text x="116.6" y="173.5">VO</text>
<text x="97.6" y="176.2">C14</text>
<text x="97.6" y="178.5">1u,50V,10%</text>
<text x="115.1" y="177.5" transform="rotate(-90 115.1 177.5)">ADJ</text>
<text x="128.3" y="176.1">R4</text>
<text x="128.3" y="178.6">240,</text>
<text x="133.6" y="178.6">1%</text>
<text x="143.5" y="176.1">D4</text>
<text x="143.5" y="178.6">S1B</text>
<text x="148.3" y="178.6">(1N4002)</text>
<text x="93.4" y="185.6">GND</text>
<text x="128.3" y="185">R6</text>
<text x="143.3" y="185.1">C16</text>
<text x="163.6" y="181.3">C13</text>
<text x="163.6" y="183.6">1u,50V,10%</text>
<text x="128.3" y="187.5">2k43,</text>
<text x="134.6" y="187.5">1%</text>
<text x="143.3" y="187.4">10u,50V,10%</text>
<text x="123.9" y="194.4">GND</text>
<text x="139.1" y="194.4">GND</text>
<text x="159.4" y="194.4">GND</text>
</g>
<g font-size="1.8" fill="#a90000">
<text x="23.5" y="75.9">1</text>
<text x="107.3" y="75.9">1</text>
<text x="120" y="75.9">3</text>
<text x="207.6" y="75.9">2</text>
<text x="220.3" y="75.9">7</text>
<text x="267.3" y="75.9">1</text>
<text x="20.1" y="80.7" transform="rotate(-90 20.1 80.7)">2</text>
<text x="111.5" y="82.6" transform="rotate(-90 111.5 82.6)">2</text>
<text x="211.8" y="83.2" transform="rotate(-90 211.8 83.2)">EP</text>
<text x="271.5" y="80.7" transform="rotate(-90 271.5 80.7)">2</text>
<text x="21.6" y="122.9">1</text>
<text x="21.6" y="125.5">2</text>
<text x="244.5" y="123.9" transform="rotate(-90 244.5 123.9)">2</text>
<text x="236.8" y="128.9">1</text>
<text x="244.5" y="131.5" transform="rotate(-90 244.5 131.5)">3</text>
<text x="107.3" y="135.6">3</text>
<text x="120" y="135.6">2</text>
<text x="114" y="142.9" transform="rotate(-90 114 142.9)">1</text>
<text x="204.4" y="142">1</text>
<text x="229.2" y="139.1" transform="rotate(-90 229.2 139.1)">3</text>
<text x="204.4" y="144.5">2</text>
<text x="221.9" y="144.1">2</text>
<text x="229.2" y="146.7" transform="rotate(-90 229.2 146.7)">1</text>
<text x="107.3" y="172.5">3</text>
<text x="120" y="172.5">2</text>
<text x="114" y="179.7" transform="rotate(-90 114 179.7)">1</text>
</g>
<g font-size="1.8" fill="#0f0f0f">
<text x="27.9" y="75.9">rf_in</text>
<text x="255.3" y="75.9">rf_out</text>
</g>
</svg>
